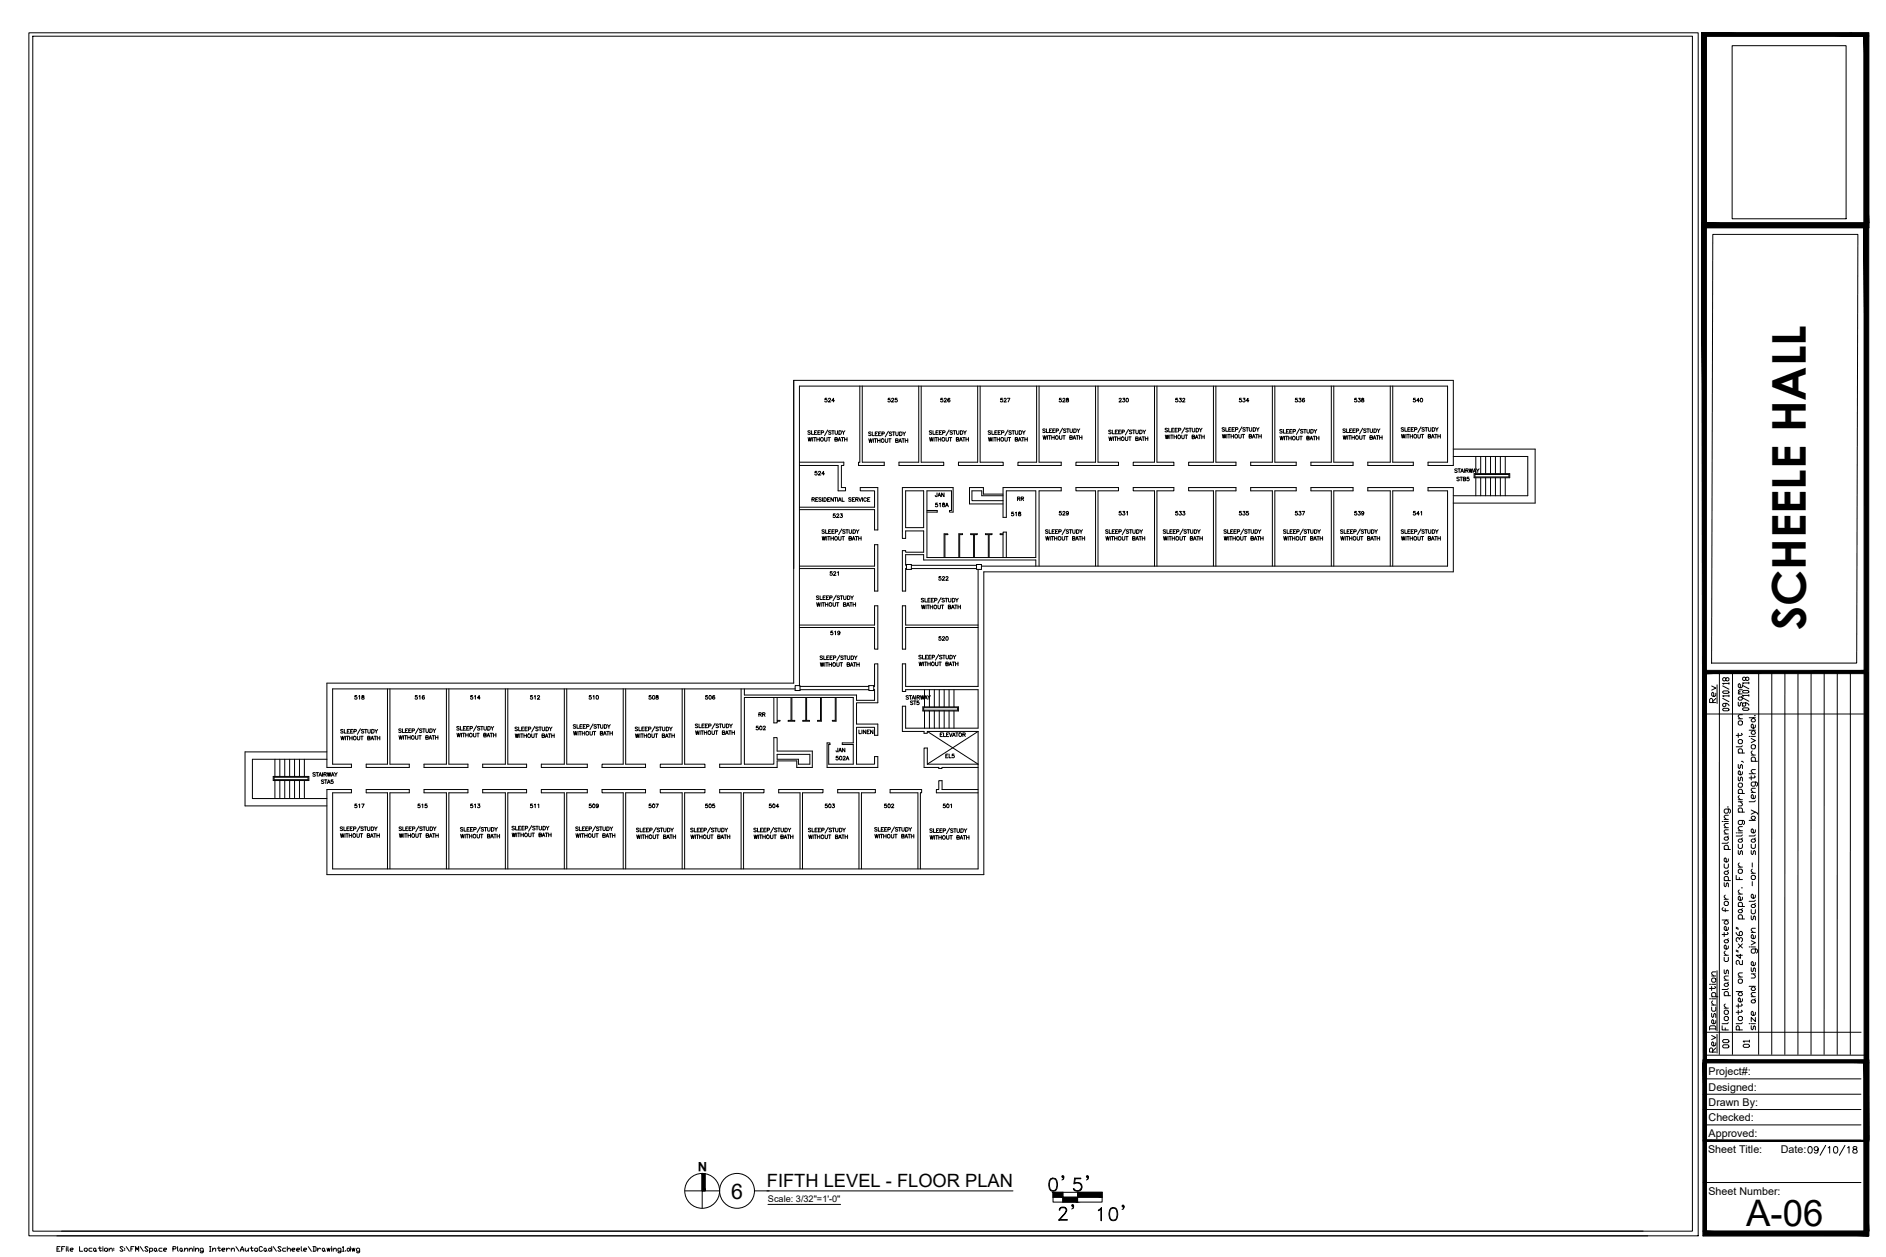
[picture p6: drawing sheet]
<svg xmlns="http://www.w3.org/2000/svg" width="914mm" height="610mm" viewBox="0 0 914 610" stroke-linecap="round" stroke-linejoin="round" font-family="sans-serif">
<!-- layer: BLDG lines -->
<g fill="none" stroke="#000" stroke-width=".48">
<path d="M840 22h55v84h-55zM417 187v37h-1v2h13v-2h-11v-37M445 187v37h-9v2h22v-2h-11v-37M474 187v37h-9v2h21v-2h-11v-37M503 187v37h-9v2h21v-2h-11v-37M531 187v37h-9v2h20v-2h-10v-37M560 187v37h-11v2h20v-2h-8v-37M588 187v37h-12v2h23v-2h-9v-37M617 187v37h-11v2h22v-2h-10v-37M645 187v37h-9v2h20v-2h-9v-37M674 187v37h-11v2h22v-2h-10v-37M705 218h39v26h-39"/>
<path d="M388 224h21v2h-1v10h2v2h-4v-12h-18M439 238h9v18h-9zM486 240h-9v-4h-7v8h16M705 221h36v19h-36M715 230h17v2h-17M715 230h17v1h-17M716 221v9M716 232v8M718 221v9M718 232v8M720 221v9M720 232v8"/>
<path d="M723 221v9M723 232v8M725 221v9M725 232v8M727 221v9M727 232v8M730 221v9M730 232v8M388 246h36v-8h-7v-2h9v21h-2v-10h-36M449 248h5M461 248v-10h-12v32h53v-32h-14v13h-2v-15h29v2h-11v37M462 248v-12h-24v25h1v-4h9v11h-9v-1h-1v20h1v-11"/>
<path d="M486 240h-10v-2h-5v5h15M388 275h36v-11h2v23h-2v-11h-36M439 274v-5h9v3h54v3M439 274h3v2h-3zM442 276h31M442 274h31M458 270v-11h2h-2v11M465 270v-11h2h-2v11M472 270v-11h-1h3h-2v11M473 274h3v2h-3zM474 276v57h-35v-11h-1v13h1v-1h35v19h-35v-11h-1v13h10v1h2v-1M476 275h226v-37h-10v-2h13v41h-228v147h-319v-41h12v1h-9v37h313v-66"/>
<path d="M479 270v-11h-1h3h-1v11M486 270v-11h-1h1v-1h2v12M531 275v-37h-9v-2h20v2h-10v37M560 275v-37h-11v-2h20v2h-8v37M588 275v-37h-12v-2h23v2h-9v37M617 275v-37h-11v-2h22v2h-10v37M645 275v-37h-9v-2h20v2h-9v37M674 275v-37h-11v-2h22v2h-10v37M388 303h36v-9h2v21h-2v-11h-36M474 303h-35v-9h-1v21h1v-11h35M188 334v37h-10v1h20v-1h-9v-37M216 334v37h-10v1h21v-1h-9v-37"/>
<path d="M245 334v37h-11v1h21v-1h-9v-37M274 334v37h-12v1h23v-1h-10v-37M302 334v37h-10v1h21v-1h-10v-37M331 334v37h-11v1h22v-1h-10v-37M359 334v37h-10v1h28v-3h9v3h8v-8h-17v-6h-2v13h-14v-33h53v22h-6M361 334v3h54v3h9v-6M375 338v13h2v-1h1l-1-1v-11M384 338v11l-2 1h3l-1-1v-11M386 332h2v3h-2zM388 332v-145h314v37h-10v2h13v-42h-320v147h-227v41h12v-1h-9v-37h225M388 334h33M388 333h33"/>
<path d="M391 338v11l-2 1h3l-1-1v-11M398 338v11l-2 1h2v-12M405 338v11l-1 1h1v-12M421 332h3v3h-3zM424 333v-11h2v19h-11v10h11v6M448 334v9M451 334v9M453 334v9M455 334v9M458 334v9M460 334v9M463 334v9"/>
<path d="M424 353h-9v18h9v-4h2v5h-25v-12h1v1v10h12v-10h-6M447 343h18v2h-18zM448 343h16v1h-16M448 345v8M450 355h24M450 355l24 16h-24M451 345v8M453 345v8M455 345v8M458 345v8M460 345v8M463 345v8"/>
<path d="M474 355l-24 16M133 368v9M133 379v8M136 368v9M136 379v8M138 368v9M138 379v8M140 368v9M140 379v8M143 368v9M143 379v8M145 368v9"/>
<path d="M145 379v8M148 368v9M148 379v8M149 377h-16v1h16M150 377h-18v2h18M158 368h-36v19h36M158 365h-39v26h39M377 366h16v5h-6v-3h-10zM450 371v-8h-2v9h7v1h2v-1h17M474 383h-17v-4h-2v4h-1v1h20M188 421v-37h-10v-1h20v1h-9v37M216 421v-37h-10v-1h21v1h-9v37"/>
<path d="M245 421v-37h-11v-1h21v1h-9v37M274 421v-37h-12v-1h23v1h-10v37M302 421v-37h-10v-1h21v1h-10v37M331 421v-37h-11v-1h22v1h-10v37M359 421v-37h-10v-1h21v1h-9v37M388 421v-37h-10v-1h21v1h-10v37M416 421v-37h-10v-1h18v1h-6v37M445 421v-37h-13v-1h15v1h-1v37M511 578h23v5h-23zM515 578v5M522 578v5M511 581h23"/>
</g>
<!-- layer: TEXT -->
<g fill="none" stroke="#000" stroke-width=".48">
<path d="M393 209h-1l1 1-1 1v-1M393 209v2h1M396 209h-1v2M398 209h-1v2M398 210h1v-1h-1v2M401 209l-1 2M403 209h-1l1 1-1 1v-1M403 209h1M404 209v2M405 209v2l1-1v-1M407 209h1v2h-1zM408 209l1 2"/>
<path d="M410 209l-1 1M421 213l1 2v-2v2l1-2M422 210h-1l1 1h-1M423 209v2h1M423 213v2M424 213h1M424 210h1M424 213v2M425 209h-1v2h1M425 213v2M425 214h2M426 210h1"/>
<path d="M427 213v2M427 209h-1v2h1M428 210h1l-1-1v2M429 213l1 2v-1v-1M431 209l-2 3M431 213h1M431 213v2M432 210h-1l1 1h-1M433 209h1M433 209v2M434 214h1v-1h-1v2l1-1M434 209l1 2v-2"/>
<path d="M436 215v-2l1 2M436 214h1M436 209l1 1v1h-1zM437 213h1M438 209v2M438 213v2M439 214h1M439 213v2M439 209l-1 1M440 213v2M451 212v2l1-2v2v-2M452 209h-1l1 1-1 1v-1"/>
<path d="M452 209v2h1M453 212v2M453 212h1M454 210h.1M454 212v2M455 209h-1v2h1M455 212v2M455 213h1M455 210h1M456 212v2M457 209h-2v2h2M457 210h1v-1h-1v2"/>
<path d="M459 212v2h1v-2M460 209l-1 2M460 212h1M461 212v2M462 209h-1l1 1-1 1v-1M462 209h1M463 209v2M464 213h1v-1h-1v2h1l-1-1M464 209v2l1-1v-1M465 214l1-2 1 2M465 213h1M466 209h1l-1 2z"/>
<path d="M467 212h1M467 209l1 2M467 212v2M468 213h2M468 212v2M469 209l-1 1M470 212v2M479 212l1 2v-2v2l1-2M480 209h-1l1 1v1l-1-1M481 209v2h1M481 212v2M482 212h1"/>
<path d="M482 210h1M482 212v2M483 209h-1v2h1M483 213h2M483 212v2M484 210h1M485 212v2M485 209h-1v2h1M486 210h1v-1h-1v2M487 212l1 2v-2M489 209l-2 2M489 212h1"/>
<path d="M489 212v2M490 209h-1l1 1v1l-1-1M491 209h1M491 209v2M492 213h1v-1h-1v2h1v-1M492 209l1 2v-1v-1M494 214v-2l1 2M494 213h1M494 209h1v2h-1zM495 212h1M496 209v2M496 212v2"/>
<path d="M497 213h1M497 212v2M497 209l-1 1M498 212v2M506 211v2l1-2v2v-2M507 208h-1l1 1-1 1M507 208v2h1M508 211v2M508 211h2M509 209h.1M509 211v2M510 208h-1v2h1"/>
<path d="M510 212h1M510 211v2M510 209h1M511 211v2M512 208h-2v2h2M512 209h1v-1h-1v2M514 211v2h1v-2M515 208l-1 2M515 211h1M516 211v2M517 208h-1l1 1-1 1M517 208h1"/>
<path d="M518 208v2M519 212h1v-1h-1v2h1l-1-1M519 208v2h1v-2M520 213l1-2 1 2M520 212h1M521 208h1l-1 2zM522 211h1M522 208l1 2M522 211v2M523 212h2M523 211v2M524 208l-1 1"/>
<path d="M525 211v2M539 209h-1l1 1h-1M539 209v1h1M542 209h-1v1M543 209h-1v1M544 210l1-1h-1v1M547 208l-1 3M549 209h-1l1 1h-1M549 209h1M550 209v1M551 209v1h1v-1M553 209h1l-1 1z"/>
<path d="M554 209l1 1M555 209h.1M566 208h-1l1 1h-1M567 208v1h1M568 209h1M569 208h-1v1M570 209h.1M571 208h-1v1M571 209h1v-1h-1v1M574 207l-1 3M576 208h-1l1 1h-1M576 208h2"/>
<path d="M577 208v1M578 208l1 1v-1M580 208h1v1h-1zM581 208l1 1M583 208l-1 1M594 208h-1l1 1h-1M594 207v2h1M597 207h-1v2M598 207h-1v2M599 208h1l-1-1v2M602 207l-1 3M604 208h-1l1 1h-1"/>
<path d="M604 207h1M605 207v2M606 207v2h1v-2M608 207l1 1-1 1zM609 207l1 2M610 207v1M621 212v1v-1l1 1v-1M622 209h-2l2 1h-1h-1M622 208v2h1M623 212v1M623 212h1M624 209h.1"/>
<path d="M624 212v1M625 208h-1v2h1M625 212h1M625 212v1M625 209h1M626 212v1M626 208h-1v2h1M627 209h1v-1h-1v2M629 212v1h1v-1M630 208l-1 3M630 212h1M631 212v1"/>
<path d="M632 209h-1l1 1h-1M632 208h1M633 208v2M634 212h1h-1v1h1l-1-1M634 208v2h1v-2M635 213l1-1v1M635 213h1M636 208l1 1-1 1zM637 212h1M637 208l1 2M637 212v1M638 212h1"/>
<path d="M638 212v1M638 208v1M639 212v1M652 208h-1l1 1v1h-1M653 208v2h1M655 208h-1v2M657 208h-1v2M658 209h1v-1h-1v2M661 208l-2 2M662 208h-1l1 1v1h-1M663 208h1M663 208v2"/>
<path d="M664 208l1 2v-2M666 208h1v2h-1zM668 208v2M669 208l-1 1M681 208h-2l2 1h-1h-1M681 207v2h1M684 207h-1v2M685 207h-1v2M686 208h1l-1-1v2M689 207l-2 3M691 208h-2l2 1h-1h-1M691 207h1"/>
<path d="M692 207v2M693 207v2h1v-2M694 207l1 1v1h-1zM696 207l1 2M697 207v1M707 228h-2l2 1h-2M707 227h1M707 227v2M708 229l1-2 1 2M708 229h1M710 227v2M711 228h1l-1-1v2"/>
<path d="M711 228l1 1M712 227l1 2v-2l1 2v-2M714 229l1-2 1 2M715 229h.1M716 227v2M717 227l-1 1M394 242h1l-1-1v2M394 242l1 1M395 242h1M397 241h-2v2h2M398 242h-1l1 1h-1M399 241v2"/>
<path d="M399 241l2 1-1 1h-1zM400 257h-1l1 1-1 1v-1M400 257v2h1M401 242h1M402 241h-1v2h1M403 257h-1v2M404 241v2l-1-2v2M404 257h-1v2M404 241h2M405 258h1v-1h-1v2M405 241v2M406 241v2"/>
<path d="M407 243v-2l1 2M407 243h1M408 257l-1 2M408 241v2h1M410 257h-1l1 1-1 1v-1M410 257h1M411 257v2M412 257v2l1-1v-1M413 242h-2l2 1h-1h-1M413 242h1M414 257h1l-1 2zM414 241h-1v2h1"/>
<path d="M415 242h1l-1-1v2M415 257l1 2M415 242l1 1M416 241l1 2 1-2M416 257v1M418 241v2M420 242a.7 .7 0 0 0-1 0 .7 .7 0 0 0 0 1 .7 .7 0 0 0 1 0M421 242h.1M422 241h-1v2h1M508 257h-1l1 1v1l-1-1M509 257v2h1M510 258h1"/>
<path d="M511 257h-1v2h1M512 258h.1M513 257h-1v2h1M513 258h1v-1h-1v2M516 257l-1 2M518 257h-1l1 1v1l-1-1M518 257h2M519 257v2M520 257l1 2v-1v-1M522 257h1v2h-1zM523 257l1 2M525 257l-1 1"/>
<path d="M537 257h-1l1 1v1l-1-1M538 257v2h1M540 257h-1v2M542 257h-1v2M542 258h2v-1h-2v2M546 257l-2 2M547 257h-1l1 1v1l-1-1M548 257h1M548 257v2M549 257l1 2v-1v-1M551 257h1v2h-1zM553 257v2"/>
<path d="M554 257l-1 1M565 257h-1l1 1v1l-1-1M566 257v2h1M568 257h-1v2M570 257h-1v2M570 258h1l1-1h-2v2M574 257l-2 2M575 257h-1l1 1v1l-1-1M576 257h1M576 257v2M577 257l1 2v-1v-1M579 257h1v2h-1z"/>
<path d="M581 257v2M582 257l-1 1M595 257h-2l2 1-1 1-1-1M595 257v2h1M597 258h.1M598 257h-1v2h1M598 258h1M599 257h-1v2h1M600 258h1v-1h-1v2M603 257l-2 2M605 257h-2l2 1-1 1-1-1M605 257h1"/>
<path d="M606 257v2M607 257v2l1-1v-1M608 257h2l-1 2h-1zM610 257l1 2M611 257v1M623 257h-1l1 1v1l-1-1M624 257v2h1M625 258h1M627 257h-2v2h2M627 258h1M628 257h-1v2h1M629 258h1v-1h-1v2"/>
<path d="M632 257l-2 2M633 257h-1l1 1v1l-1-1M634 257h1M634 257v2M635 257l1 2 1-1v-1M637 257h1v2h-1zM639 257l1 2M640 257v1M651 257h-1l1 1v1l-1-1M652 257v2h1M654 257h-1v2M656 257h-1v2"/>
<path d="M656 258h1v-1h-1v2M660 257l-2 2M661 257h-1l1 1v1l-1-1M661 257h2M662 257v2M663 257l1 2v-1v-1M665 257h1v2h-1zM666 257l1 2M668 257l-1 1M681 257h-2l2 1-1 1-1-1M681 257v2h1M684 257h-1v2"/>
<path d="M685 257h-1v2M686 258h1v-1h-1v2M689 257l-2 2M691 257h-2l2 1-1 1-1-1M691 257h1M692 257v2M693 257v2l1-1v-1M694 257h1v2h-1zM696 257l1 2M697 257v1M507 260v2l1-2v2l1-2M509 260v2"/>
<path d="M510 260h1M510 260v2M511 260v2M511 261h1M512 260v2M515 260v2h1v-2M517 260h1M517 260v2M520 261h1v-1h-1v2h1v-1M522 262v-2l1 2M522 261h1M523 260h1"/>
<path d="M524 260v2M525 260v2M525 261h1M526 260v2M594 260v2v-2l1 2v-2M596 260v2M596 260h1M597 260v2M598 261h1M598 260v2M599 260v2M602 260v2h1v-2"/>
<path d="M603 260h1M604 260v2M607 261h1v-1h-1v2h1l-1-1M608 262l1-2v2M608 261h1M610 260h1M610 260v2M611 261h1M611 260v2M612 260v2M622 260l1 2v-2l1 2v-2M625 260v2"/>
<path d="M625 260h1M626 260v2M627 261h1M627 260v2M628 260v2M630 260l1 2 1-2M632 260h1M633 260v2M635 261h1v-1h-1v2h1v-1M637 262l1-2v2M637 261h1M638 260h2"/>
<path d="M639 260v2M640 261h1M640 260v2M641 260v2M396 292v2l1-2v2l1-2M397 289h-1l1 1v1h-1M398 289v2h1M398 292v2M399 292h1M399 290h1M399 292v2M400 289h-1v2h1"/>
<path d="M400 292v2M400 293h1M401 290h.1M401 292v2M402 289h-1v2h1M402 290h1v-1h-1v2M404 292v2h1v-2M405 289l-1 2M406 292h1M406 292v2M407 289h-1l1 1v1h-1M407 289h2"/>
<path d="M408 289v2M409 293h1v-1h-1v2h1v-1M409 289l1 2v-2M410 294l1-2 1 2M411 293h1M411 289h1v2h-1zM412 292h1M412 289l1 2M413 292v2M414 293h1M414 292v2M414 289l-1 1"/>
<path d="M415 292v2M447 293v2l1-2v2v-2M448 290h-1l1 1-1 1M448 290v2h1M449 293v2M449 293h2M450 291h1M450 293v2M451 290h-1v2h1M451 293v2M451 294h1M452 291h.1"/>
<path d="M452 293v2M453 290h-1v2h1M453 291h1v-1h-1v2M455 293v2h1v-2M456 290l-1 3M456 293h2M457 293v2M458 290h-1l1 2h-1M458 290h1M459 290v2M460 294h1l-1-1v2h1v-1M460 290v2h1v-2"/>
<path d="M461 295l1-2 1 2M462 295h.1M462 290l1 1v1h-1zM463 293h1M463 290l1 2M463 293v2M464 293v2M464 294h2M465 290l-1 1M466 293v2M399 318h-1l1 1-1 1M399 318v2h1"/>
<path d="M401 319h1M402 318h-1v2h1M402 319h1M404 318h-2v2h2M404 319h1v-1h-1v2M407 318l-1 2M409 318h-1l1 1-1 1M409 318h1M410 318v2M411 318v2h1v-2M413 318h1v2h-1zM414 318l1 2"/>
<path d="M416 318l-1 1M447 318h-2l2 1-1 1-1-1M447 318v2h1M449 319h.1M450 318h-1v2h1M450 319h1M451 318h-1v2h1M452 319h1v-1h-1v2M455 317l-1 3M457 318h-1l1 1-1 1v-1M457 318h1M458 318v2"/>
<path d="M459 318v2l1-1v-1M461 318h1l-1 1v1zM462 318l1 2M463 318v1M398 321v2l1-2v2v-2M400 321v2M400 321h2M401 321v2M402 321v2M402 322h1M403 321v2M406 321v2h1v-2"/>
<path d="M407 321h2M408 321v2M411 322h1l-1-1v2h1l-1-1M412 323l1-2 1 2M413 323h.1M414 321h1M414 321v2M415 322h2M415 321v2M417 321v2M446 321v2v-2l1 2v-2M448 321v2"/>
<path d="M448 339l1-2 1 2M448 321h1M448 339h1M449 321v2M450 337v2M450 321v2M450 322h1M451 321v2M451 337l-1 1M454 321v2h1v-2M455 321h1M456 321v2"/>
<path d="M459 322h1v-1h-1v2h1l-1-1M460 323l1-2v2M460 322h1M462 321h1M462 321v2M463 322h1M463 321v2M464 321v2M165 357l1 2v-2l1 2v-2M166 354h-1l1 1v1l-1-1M167 354v2h1M167 357v2"/>
<path d="M168 357h1M168 355h1M168 357v2M169 354h-1v2h1M170 357v2M170 358h1M170 355h1M171 357v2M171 354h-1v2h1M172 355h1v-1h-1v2M173 357l1 2v-2M175 353l-2 3"/>
<path d="M175 357h1M175 357v2M176 354h-1l1 1v1l-1-1M177 354h1M177 354v2M178 358h1v-1h-1v2h1v-1M178 354l1 2v-1l1-1M180 359v-2l1 2M180 358h1M180 354h1v1l-1 1zM181 357h2M182 354v2"/>
<path d="M182 357v2M183 358h1M183 357v2M183 354l-1 1M184 357v2M193 357l1 2v-2l1 2v-2M195 354h-2l1 1h-1M195 353v2h1M196 357v2M196 357h1M197 354h.1M197 357v2"/>
<path d="M198 353h-1v2h1M198 357v2M198 358h1M198 354h1M199 357v2M199 353h-1v2h1M200 354h1l-1-1v2M201 357l1 2 1-1v-1M203 353l-2 3M203 357h1M204 357v2M205 354h-2l2 1h-1h-1"/>
<path d="M205 353h1M205 353v2M206 358h1l1-1h-2v2l2-1h-1M207 353v2h1v-2M208 359l1-2v2M208 358h1M208 353l1 1v1h-1zM210 357h1M210 353l1 2M210 357v2M211 358h1M211 357v2"/>
<path d="M211 353v1M212 357v2M222 356v1v-1l1 1v-1M223 353h-2l2 1h-2M223 352v2h1M224 356v1M224 356h1M225 353h.1M225 356v1M226 352h-1v2h1M226 356v1M226 356h1"/>
<path d="M226 353h1M227 356v1M227 352h-1v2h1M228 353h1v-1h-1v2M230 356v1h1v-1M231 352l-1 3M231 356h1M232 356v1M233 353h-2l2 1h-1h-1M233 352h1M234 352v2M235 356h1h-1v1h1l-1-1"/>
<path d="M235 352v2h1v-2M236 357l1-1v1M236 357h1M236 352l2 1-1 1h-1zM238 356h1M238 352l1 2M238 356v1M239 356h1M239 356v1M239 352v1M240 356v1M250 356v2l1-2v2v-2"/>
<path d="M251 353h-1l1 1h-1M251 353v1h1M252 356v2M252 356h2M253 353h1M253 356v2M254 353h-1v1h1M254 357h1M254 356v2M255 353h.1M255 356v2M256 353h-1v1h1"/>
<path d="M256 354l1-1h-1v1M258 356v2l1-1v-1M259 352l-1 3M259 356h2M260 356v2M261 353h-1l1 1h-1M261 353h1M262 353v1M263 357h1v-1h-1v2h1v-1M263 353v1h1v-1M264 358l1-2 1 2M265 357h.1"/>
<path d="M265 353h1v1h-1zM266 356h1M266 353l1 1M266 356v2M267 357h2M267 356v2M268 353h-1M269 356v2M278 355v2l1-2v2l1-2M279 352h-1l1 1h-1M280 351v2h1M280 355v2"/>
<path d="M281 355h1M281 352h1M281 355v2M282 351h-1v2h1M282 356h1M282 355v2M283 352h.1M283 355v2M284 351h-1v2h1M284 352h1h1l-2-1v2M286 355l1 2v-1v-1M288 351l-2 3"/>
<path d="M288 355h1M288 355v2M289 352h-1l1 1h-1M290 351h1M290 351v2M291 356l1-1h-1v2l1-1M291 351l1 2v-2M293 357v-2l1 2M293 356h1M293 351l1 1v1h-1zM294 355h1M295 351v2"/>
<path d="M295 355v2M296 356h1M296 355v2M296 351l-1 1M297 355v2M308 356l1 2v-2v2l1-2M309 353h-1l1 1h-1M310 353v1h1M310 356v2M311 356h1M311 353h1M311 356v2"/>
<path d="M312 353h-1v1h1M312 357h2M312 356v2M313 353h.1M314 356v2M314 353h-1v1h1M314 354l1-1h1h-2v1M316 356l1 2v-1v-1M318 352l-2 3M318 356h1M318 356v2M319 353h-1l1 1h-1"/>
<path d="M320 353h1M320 353v1M321 357h1v-1h-1v2h1v-1M321 353l1 1v-1M323 358v-2l1 2M323 357h1M323 353h1v1h-1zM324 356h1M325 353v1M325 356v2M326 357h1M326 356v2"/>
<path d="M326 353h-1M327 356v2M338 351h-1l1 1v1h-1M339 351v2h1M341 351h-1v2M343 351h-1v2M344 352h1v-1h-1v2M347 351l-2 3M348 351h-1l1 1v1h-1M349 351h1M349 351v2M350 351l1 2v-2"/>
<path d="M352 351h1v2h-1zM354 351v2M355 351l-1 1M166 401h-1l1 2h-1M167 401v2h1M168 402h1M169 401h-1v2M170 402h.1M171 401h-1v2M171 402h1l1-1h-2v2M175 401l-2 2M176 401h-1l1 1v1h-1"/>
<path d="M177 401h1M177 401v2M178 401l1 2v-2M180 401h1v2h-1zM182 401v2M183 401l-1 1M195 401h-2l2 1-1 1h-1M195 401v2h1M197 402h.1M198 401h-1v2M198 402h1M199 401h-1v2"/>
<path d="M200 402h1v-1h-1v2M203 401l-1 2M205 401h-1l1 1-1 1M205 401h1M206 401v2M207 401v2h1v-2M209 401h1l-1 2zM210 401l1 2M211 401v1M223 405l1 1v-1l1 1v-1M224 402h-1l1 1h-1M225 401v2h1"/>
<path d="M226 405v1M226 405h1M226 402h1M227 405v1M228 401h-2v2h2M228 405v1M228 405h1M228 402h1M229 405v1M229 401h-1v2h1M230 402h1v-1h-1v2M231 405l1 1 1-1"/>
<path d="M233 401l-2 3M233 405h1M234 405v1M234 402h-1l1 1h-1M235 401h1M235 401v2M236 405h1h-1v1h1v-1M236 401l1 2h1v-2M238 406l1-1v1M238 406h1M238 401l1 1v1h-1zM239 405h2"/>
<path d="M240 401v2M240 405v1M241 405h1M241 405v1M241 401l-1 1M242 405v1M249 401h-1l1 1h-1M250 401v2h1M253 401h-2v2M254 401h-1v2M255 402h1v-1h-1v2M258 400l-2 3"/>
<path d="M259 401h-1l1 1h-1M260 401h1M260 401v2M261 401l1 2v-1l1-1M263 401h1v1l-1 1zM265 401v2M266 401l-1 1M280 401h-1l1 1v1h-1M281 401v2h1M282 402h1M283 401h-1v2M284 402h1"/>
<path d="M285 401h-1v2M286 402h1v-1h-1v2M289 401l-2 2M290 401h-1l1 1v1h-1M291 401h1M291 401v2M292 401l1 2 1-2M294 401h1v2h-1zM296 401v2M297 401l-1 1M310 402h-1l1 1h-1M310 402v1h1"/>
<path d="M313 402h-1v1M315 402h-2v1M315 403l1-1h-1v1M318 401l-1 3M320 402h-1l1 1h-1M320 402h1M321 402v1M322 402v1h1v-1M324 402h1l-1 1zM325 402l1 1M327 402h-1M335 405v2l1-2v2l1-2"/>
<path d="M336 402h-1l1 1h-1M337 402v1h1M337 405v2M338 405h1M338 402h1M338 405v2M339 402h-1v1h1M339 406h1M339 405v2M340 402h.1M340 405v2M341 402h-1v1h1"/>
<path d="M341 403l1-1h-1v1M343 405v2l1-1v-1M344 401l-1 3M345 405h1M345 405v2M346 402h-1l1 1h-1M346 402h2M347 402v1M348 406h1v-1h-1v2h1v-1M348 402l1 1v-1M349 407l1-2 1 2M350 406h1"/>
<path d="M350 402h1v1h-1zM351 405h1M351 402l1 1M352 405v2M353 406h1M353 405v2M353 402h-1M354 405v2M366 405v2v-2l1 2v-2M367 402h-2l2 1h-1h-1M367 402v1h1M368 405v2"/>
<path d="M368 405h1M369 402h.1M369 405v2M370 402h-1v1h1M370 406h1M370 405v2M370 402h1M371 405v2M371 402h-1v1h1M372 403l1-1h-1v1M374 405v2l1-1v-1M375 401l-1 3"/>
<path d="M375 405h1M376 405v2M377 402h-1l1 1h-1M377 402h1M378 402v1M379 406h1v-1h-1v2h1l-1-1M379 402v1h1v-1M380 407l1-2v2M380 406h1M381 402h1l-1 1zM382 405h1M382 402l1 1"/>
<path d="M382 405v2M383 406h1M383 405v2M383 402h.1M384 405v2M392 405v2l1-2v2l1-2M393 402h-1l1 1h-1M394 402v1h1M394 405v2M395 405h1M395 402h1M395 405v2"/>
<path d="M396 402h-1v1h1M396 406h1M396 405v2M397 402h.1M397 405v2M398 402h-1v1h1M398 403l1-1h1h-2v1M400 405l1 2v-1v-1M402 401l-2 3M402 405h1M402 405v2M403 402h-1l1 1h-1"/>
<path d="M404 402h1M404 402v1M405 406h1v-1h-1v2h1v-1M405 402l1 1v-1M407 407v-2l1 2M407 406h1M407 402h1v1h-1zM408 405h1M409 402v1M409 405v2M410 406h1M410 405v2"/>
<path d="M410 402h-1M411 405v2M424 405l1 1v-1v1l1-1M425 402h-1l1 1h-1M426 401v2h1M426 405v1M427 405h1M427 402h1M427 405v1M428 401h-1v2h1M428 405h2M428 405v1"/>
<path d="M429 402h1M430 405v1M430 401h-1v2h1M431 402h1v-1h-1v2M432 405l1 1v-1M434 401l-2 3M434 405h1M434 405v1M435 402h-1l1 1h-1M436 401h1M436 401v2M437 405h1h-1v1h1v-1"/>
<path d="M437 401l1 2v-2M439 406v-1l1 1M439 406h1M439 401l1 1v1h-1zM440 405h1M441 401v2M441 405v1M442 405h1M442 405v1M442 401l-1 1M443 405v1M451 405v2l1-2v2l1-2"/>
<path d="M452 402h-1l1 1v1l-1-1M453 402v2h1M453 405v2M454 405h1M454 403h1M454 405v2M455 402h-1v2h1M455 405v2M455 406h1M456 403h.1M456 405v2M457 402h-1v2h1"/>
<path d="M457 403h1v-1h-1v2M459 405v2h1v-2M460 402l-1 2M461 405h1M461 405v2M462 402h-1l1 1v1l-1-1M462 402h2M463 402v2M464 406h1v-1h-1v2h1v-1M464 402l1 2v-1v-1M465 407l1-2 1 2M466 406h1"/>
<path d="M466 402h1v2h-1zM467 405h1M467 402l1 2M468 405v2M469 406h1M469 405v2M469 402l-1 1M470 405v2"/>
<circle cx="428" cy="214" r=".8"/>
<circle cx="457" cy="213" r=".8"/>
<circle cx="486" cy="213" r=".8"/>
<circle cx="512" cy="212" r=".8"/>
<circle cx="627" cy="212" r=".8"/>
<circle cx="514" cy="261" r=".8"/>
<circle cx="600" cy="261" r=".8"/>
<circle cx="629" cy="261" r=".8"/>
<circle cx="403" cy="293" r=".8"/>
<circle cx="453" cy="294" r=".8"/>
<circle cx="404" cy="322" r=".8"/>
<circle cx="452" cy="322" r=".8"/>
<circle cx="172" cy="358" r=".8"/>
<circle cx="200" cy="358" r=".8"/>
<circle cx="228" cy="356" r=".8"/>
<circle cx="257" cy="357" r=".8"/>
<circle cx="285" cy="356" r=".8"/>
<circle cx="315" cy="357" r=".8"/>
<circle cx="230" cy="405" r=".8"/>
<circle cx="342" cy="406" r=".8"/>
<circle cx="372" cy="406" r=".8"/>
<circle cx="399" cy="406" r=".8"/>
<circle cx="431" cy="405" r=".8"/>
<circle cx="458" cy="406" r=".8"/>
</g>
<!-- layer: A-ANNO-TTLB -->
<path d="M830 114h71l-1 208h-70z" fill="none" stroke="#000" stroke-width=".48"/>
<!-- layer: G-ANNO-TTLB -->
<g fill="none" stroke="#000" stroke-width=".48">
<path d="M14 16h809v583h-809zM16 18h805v579h-805zM825 16h81v94h-81zM827 18h77v90h-77zM834 326v185M840 326v185M853 326v185M859 326v185M865 326v185M872 326v185M878 326v185M884 326v185"/>
<path d="M887 326h-60v185M891 326v185M897 326v185M906 326v185M827 346h77M826 514h80v85h-80zM827 515h77v82h-77zM827 501h75M826 538h76M826 531h76M826 523h76M826 553h76"/>
<path d="M826 546h76M826 573h76M28 599h771M30 597h767"/>
</g>
<g fill="#000" stroke="#000" stroke-width=".48">
<path d="M825 18l2 90v-90zM825 18l2 90h-2z"/>
<path d="M825 16l81 2v-2zM825 16l81 2h-81z"/>
<path d="M904 18l2 90v-90zM904 18l2 90h-2z"/>
<path d="M825 110l2 443v-443zM825 110l2 443h-1z"/>
<path d="M825 108l81 2v-2zM825 108l81 2h-81z"/>
<path d="M825 108l81 2v-2zM825 108l81 2h-81z"/>
<path d="M904 110l2 443v-443zM904 110l2 443h-2z"/>
<path d="M827 325v2l78-2zM827 327l78-2v2z"/>
<path d="M826 515l1 82v-82zM826 515l1 82h-1z"/>
<path d="M826 514l80 1v-1zM826 514l80 1h-80z"/>
<path d="M904 515l2 82v-82zM904 515l2 82h-2z"/>
<path d="M826 553l80 1v-1zM826 553l80 1h-80z"/>
<path d="M826 597l80 2v-2zM826 597l80 2h-80z"/>
</g>
<!-- layer: 0 -->
<path d="M897 16v2M898 16v2" fill="none" stroke="#000" stroke-width=".5"/>
<g fill="none" stroke="#000" stroke-width=".48">
<path d="M827 16v581M898 16v2M332 578h17M342 569v9h-2v-9v17M366 578h7"/>
<circle cx="340" cy="578" r="8"/>
<circle cx="357" cy="578" r="8"/>
</g>
<!-- layer: LIGHTING -->
<path d="M827 512h77" fill="none" stroke="#000" stroke-width=".48"/>
<!-- layer: G-ANNO-TEXT -->
<g fill="none" stroke="#000" stroke-width=".48">
<path d="M830 333l2 1-2 1M832 336l-1 2-1-1v-1h1v2M832 339l-2 1M832 332v9M835 335h3v1h-2zM835 339l3 1M835 333l3 1M837 329h1v1h-1l-1-1h-1l1 1h1M838 337h-3l1 1M838 331h-3l1 1M838 331v1M838 337v1"/>
<path d="M830 341v-2h-1v2h3M835 344h3l-2 1zM837 341l-1 2-1-1 1-1h1l1 1M848 354h3M848 348h3M849 358l2 1-2 1M849 357h2M850 354l1 2h-1l-1-1zM850 348l1 2h-1l-1-1zM851 347h.1M851 352v1h-1l-1-1 1-1v1v1M848 375h3"/>
<path d="M849 362l2-1v2h-1zM849 369h3M849 366h2M850 369h-1l1-2 1 1v1M850 364l-1 1 1 1M851 376v1h-3M851 379v2h-2l1-2h2v1v1M851 373l-2 1 1 1M835 398h.1M836 398h2M836 397h2M837 391h1"/>
<path d="M838 399l-2 1 1 1M838 395l-2 1 1 1M838 392l-1 2h-1v-2h2l1 1-1 1M848 398h3M849 393l3 1v1M849 384h2M850 396h1l-1 2-1-1zM851 388v1h-3M851 386v1h-1l-1-1 1-1v1v1M851 382l-2 1 1 1M851 394l-2 1M836 419v2h2v-2"/>
<path d="M836 412h3M836 404h2M836 401h2M836 412v-1v-1h2v2M836 406h2l-1 1h-1zM838 416l-1 2h-1v-2h1v2M838 408l-1 1h-2M838 402l-2 1 1 1M838 405l-1 1M849 412v2h1l1-2v2M849 409l1 2h1v-2M850 407h1v1h-2z"/>
<path d="M851 405h-3M851 402v2h-1l-1-2h1v2M851 406v1M836 438l1-1 1 2h-2zM836 428v2l1-2 1 2M836 423h1l1 1h-2zM836 436h2M836 427h3M836 434v1l1 1M836 427v-2l2 1v1M838 422l-1 1M849 424h2"/>
<path d="M850 439h1v1h-2zM850 425h1v2l-2-1zM850 422l-1 1 1 1M851 437h-3M851 434v2h-1l-1-2h1v2M851 438v1M835 446h3M835 440v1v1h3M836 456h1l1 1h-2zM836 452v2M836 441v1M837 446l1 1-1 1h-1z"/>
<path d="M837 452l1 1h-1h-2M838 459l-1 1h-1v-1v-1l1 1v1M838 450l-1 1h-1v-1v-1l1 1v1M838 455l-1 1M849 456l2 1-2 1M849 444l1 2 1-2v2M849 441l1 2h1v-2M849 459h2M849 452h2M851 454v1h-1l-1-1 1-1v1v1M851 450l-2 1 1 1M829 477h.1"/>
<path d="M830 475l1-1 1 2h-2zM830 478v2M830 477h2M830 473h2M831 478l1 1h-1h-2M832 471l-2 1 1 1M832 471v29M836 477h1l1 1h-2zM836 470v2l1-2 1 2M836 464v2h2v-2M836 475h2M836 463h2"/>
<path d="M836 461v1l1 1M838 479l-1 1h-2M838 473l-2 1 1 1M838 476l-1 1M848 478h3M849 469l1 2 1-2v2M849 472h2M850 478l1 2h-1l-1-1zM850 472l1 2h-2M851 467v1h-1l-1-1 1-1v1v1M851 460v2h-2l1-2h2v1v1M829 499v-2h2l1 2"/>
<path d="M829 499h3M829 484h.1M830 491v2l1-2 1 2M830 488v2h2v-2M830 487h2M830 484h2M830 483h3M830 485v1l1 1M830 483v-2l2 1v1M832 495l-1 1h-1v-1v-1l1 1v1M835 497v2h3M836 489h2"/>
<path d="M836 483h3M836 493h2l-1 2-1-1zM836 490h2l-1 2-1-1zM836 487v1l1 1M836 483v-1v-1h2v2M836 498v1M838 496h-1h-2M849 497l1 2 1-2v2M849 485h2v1h-1zM849 483h2M849 496h2M851 493v2l-2-2v2"/>
<path d="M851 491v1h-1l-1-1 1-1v1v1M851 481l-2 1 1 1M851 484v1M830 502l2 1-2 1M830 510v-1l-1-1v2h3M832 506l-1 1h-1v-1v-1l1 1v1M832 508l-2 2M372 578h119M372 584h36"/>
</g>
<!-- layer: 0-dte -->
<g fill="none" stroke="#000" stroke-width=".48">
<path d="M28 606h.1M29 605h-1v2h1M30 606h1M31 605h-1v2M32 605h.1M32 605v2M33 605v2M34 606h1v-1l-1 1 1 1M39 605v2h1M41 606l1-1v1l-1 1zM45 605l-2 1v1h2M45 606l1-1v1v1z"/>
<path d="M46 606l1 1M48 605h1M48 605v1h1M50 605h.1M50 605v2M51 606l1-1v1l-1 1zM53 606l1-1v2M53 605v2M55 605v1M55 606h.1M60 605h-2l2 1h-2M60 605v1"/>
<path d="M60 606h.1M61 605l2 2M63 606h1M65 605h-2v2M66 607v-2v1l1-1v2M68 605l2 2M72 605h-2l2 1h-2M73 606h1v1h-1M73 605v3M75 606h1v1l-1-1zM76 606v1M79 605l-2 1v1h2"/>
<path d="M79 606h1v-1l-1 1 1 1M84 606h1v-1h-1v2M86 605v2M87 606l1-1v1v1zM88 606l1 1M89 606l2-1v2M89 605v2M92 606l1-1v2M92 605v2M94 605h.1M94 605v2M95 606l1-1v2"/>
<path d="M95 605v2M99 607l-2-1v-1l2 1v1h-2M102 607h.1M102 605h.1M102 605v2M103 606l1-1 1 2M103 605v2M105 605h2M106 605v1h1M108 606h1v-1l-1 1 1 1M110 605v2M111 606v-1l-1 1"/>
<path d="M112 606l1-1 1 2M112 605v2M114 605l2 2M117 607v-2l1 2M117 606h1M119 605v2l1-1M120 605v2M121 605h2M122 605v1h1M123 606l2-1v1l-1 1zM127 605h-1v1h1M128 606l1-1v1l-1 1z"/>
<path d="M129 606v1M130 606l1-1 1 1-1 1zM132 605v2M132 605l2 2M136 605h-1l1 1h-1M139 605l-2 1v1h2M139 606l1-1 1 2M139 605v2M142 606h1v-1l-1 1 1 1M144 606h1v-1l-1 1 1 1M146 605v2M147 606h1v-1l-1 1 1 1"/>
<path d="M149 605l2 2M152 605h1v1l-1 1M152 605v2M154 605v2M156 606l-1-1-1 1M156 606l1-1v1v1zM157 606l1 1M159 605v2v-2l1 2v-2M161 605h.1M161 605v2M162 606l1-1v2M162 605v2"/>
<path d="M165 607l-1-1v-1l1 1v1h-1M166 605v2M166 607h1M168 606v1M168 606l1-1 1 1-1 1zM170 605v2M171 605v2v-2l1 2v-2M174 607l-1-1v-1l1 1v1h-1"/>
</g>
<!-- layer: 0 -->
<g fill="#000" stroke="#000" stroke-width=".48">
<path d="M340 569h1z"/>
<path d="M340 569h1zM340 569h1z"/>
<path d="M340 569h2zM340 569h2z"/>
<path d="M340 569l2 9v-9zM340 569l2 9h-2z"/>
</g>
<!-- layer: BLDG lines -->
<path d="M522 578l12 3v-3zM522 578l12 3h-12z" fill="#000" stroke="#000" stroke-width=".48"/>
<text font-size="22.6" x="875" y="306" transform="rotate(-90 875 306)">SCHEELE HALL</text>
<text font-size="17.7" x="847" y="594">A-06</text>
<text font-size="12.3" x="532" y="593">10'</text>
<text font-size="11.9" x="522" y="593" transform="rotate(-90 522 593)">2'</text>
<g font-size="11.5">
<text x="517" y="579" transform="rotate(-90 517 579)">0'</text>
<text x="529" y="579" transform="rotate(-90 529 579)">5'</text>
</g>
<text font-size="10.4" x="354" y="581">6</text>
<text font-size="8.9" x="372" y="576">FIFTH LEVEL - FLOOR PLAN</text>
<text font-size="8.8" x="876" y="562">09/10/18</text>
<text font-size="7.5" x="847" y="501" transform="rotate(-90 847 501)">Plotted on 24&quot;x36&quot; paper. For scaling purposes, plot on same</text>
<g font-size="6.6">
<text x="840" y="509" transform="rotate(-90 840 509)">00</text>
<text x="849" y="509" transform="rotate(-90 849 509)">01</text>
</g>
<text font-size="6.3" x="343" y="564" transform="rotate(180 343 564)">N</text>
<text font-size="5.3" x="394" y="232">524</text>
<g font-size="5.2">
<text x="828" y="521">Project#:</text>
<text x="828" y="529">Designed:</text>
<text x="828" y="536">Drawn By:</text>
<text x="828" y="544">Checked:</text>
<text x="828" y="551">Approved:</text>
<text x="828" y="559">Sheet Title:</text>
<text x="863" y="559">Date:</text>
<text x="828" y="580">Sheet Number:</text>
</g>
<g font-size="4.9">
<text x="399" y="196">524</text>
<text x="430" y="196">525</text>
<text x="455" y="196">526</text>
<text x="484" y="196">527</text>
<text x="513" y="196">528</text>
<text x="542" y="196">230</text>
<text x="569" y="196">532</text>
<text x="600" y="196">534</text>
<text x="627" y="196">536</text>
<text x="656" y="196">538</text>
<text x="684" y="196">540</text>
<text x="391" y="215">WITHOUT BATH</text>
<text x="537" y="215">WITHOUT BATH</text>
<text x="564" y="214">WITHOUT BATH</text>
<text x="592" y="214">WITHOUT BATH</text>
<text x="650" y="214">WITHOUT BATH</text>
<text x="678" y="214">WITHOUT BATH</text>
<text x="706" y="234">STB5</text>
<text x="453" y="242">JAN</text>
<text x="492" y="244">RR</text>
<text x="453" y="247">518A</text>
<text x="489" y="252">518</text>
<text x="513" y="251">529</text>
<text x="542" y="251">531</text>
<text x="569" y="251">533</text>
<text x="600" y="251">535</text>
<text x="627" y="251">537</text>
<text x="656" y="251">539</text>
<text x="684" y="251">541</text>
<text x="403" y="252">523</text>
<text x="398" y="263">WITHOUT BATH</text>
<text x="535" y="263">WITHOUT BATH</text>
<text x="563" y="263">WITHOUT BATH</text>
<text x="649" y="263">WITHOUT BATH</text>
<text x="678" y="263">WITHOUT BATH</text>
<text x="401" y="280">521</text>
<text x="454" y="283">522</text>
<text x="402" y="309">519</text>
<text x="454" y="312">520</text>
<text x="171" y="340">518</text>
<text x="200" y="340">516</text>
<text x="227" y="340">514</text>
<text x="256" y="340">512</text>
<text x="285" y="340">510</text>
<text x="314" y="340">508</text>
<text x="341" y="340">506</text>
<text x="441" y="343">ST5</text>
<text x="367" y="349">RR</text>
<text x="336" y="357">WITHOUT BATH</text>
<text x="366" y="355">502</text>
<text x="416" y="357">LINEN</text>
<text x="455" y="358">ELEVATOR</text>
<text x="405" y="366">JAN</text>
<text x="404" y="370">502A</text>
<text x="458" y="369">EL5</text>
<text x="151" y="378">STAIRWAY</text>
<text x="155" y="381">STA5</text>
<text x="171" y="393">517</text>
<text x="202" y="393">515</text>
<text x="227" y="393">513</text>
<text x="256" y="393">511</text>
<text x="285" y="393">509</text>
<text x="314" y="393">507</text>
<text x="341" y="393">505</text>
<text x="372" y="393">504</text>
<text x="399" y="393">503</text>
<text x="428" y="393">502</text>
<text x="456" y="393">501</text>
<text x="164" y="407">WITHOUT BATH</text>
<text x="193" y="407">WITHOUT BATH</text>
<text x="247" y="407">WITHOUT BATH</text>
<text x="278" y="407">WITHOUT BATH</text>
<text x="308" y="408">WITHOUT BATH</text>
</g>
<text font-size="4.4" x="372" y="583">Scale: 3/32&quot;=1'-0&quot;</text>
</svg>
